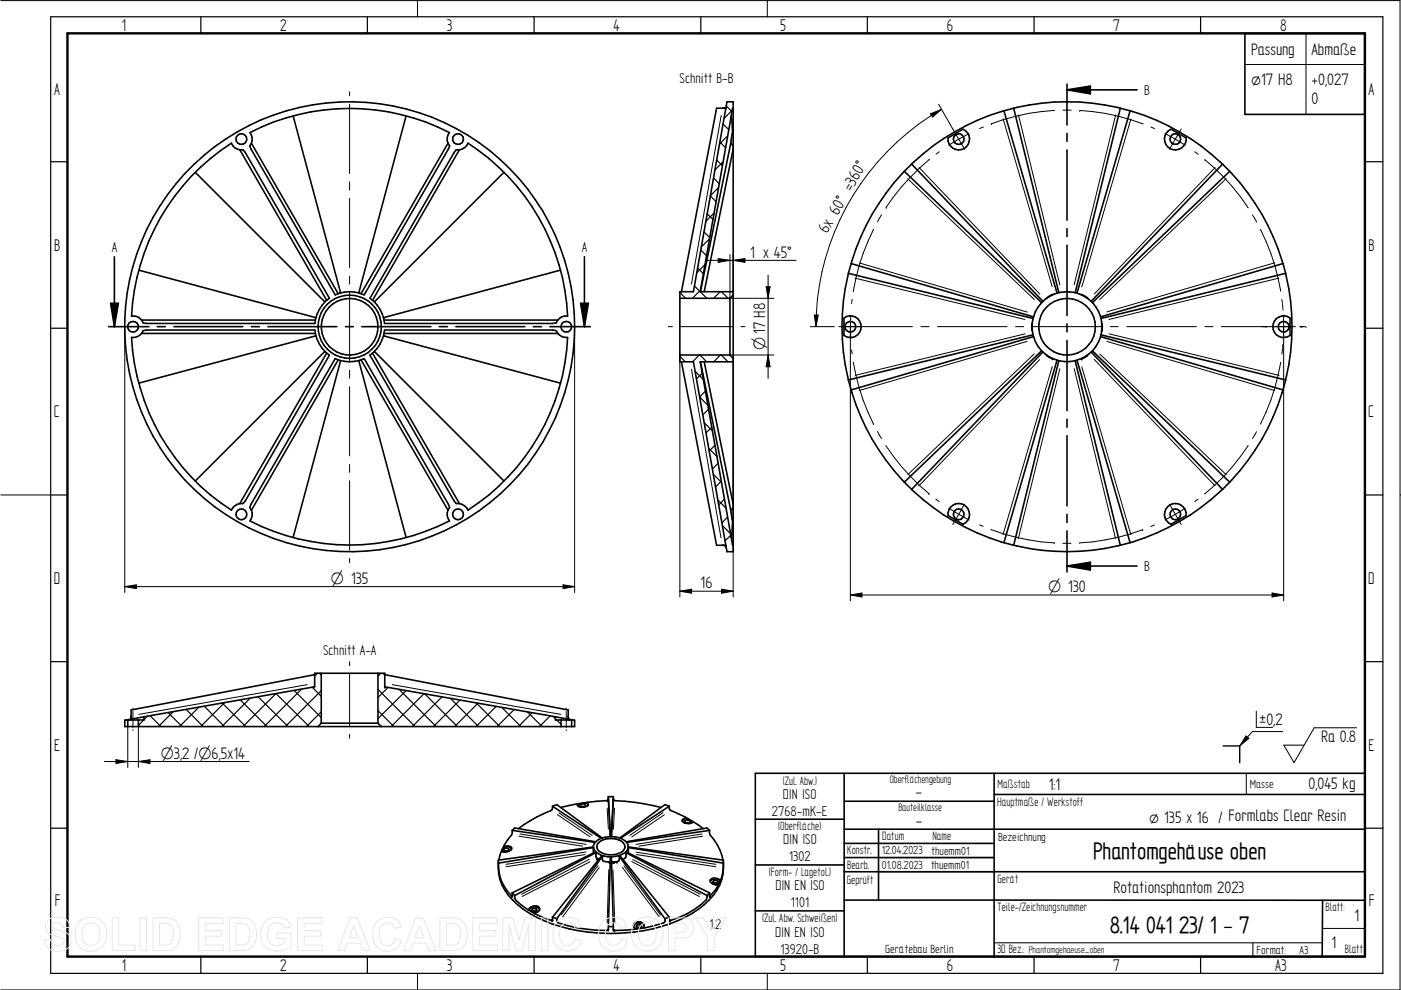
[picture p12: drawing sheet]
<svg xmlns="http://www.w3.org/2000/svg" width="297mm" height="210mm" viewBox="0 0 297 210" stroke-linecap="round" stroke-linejoin="round" font-family="sans-serif">
<g fill="none" stroke="#000" stroke-width=".21">
<path d="M.2 .1h296.6v209.8h-296.6M74.1 19.5v.8M88.5 0v3.6M162.7 0v3.6M263.9 13.7h25.4M276.9 7.1v17.2M74.1 22.1v14.7M74.1 38.6v1.7M152.9 24.5l-6.3 35.7M192.4 37.9l26.9 25.6M194.9 35.5l25.6 26.9M197.1 33.8a48.5 48.5 0 0 0-9.2 10.2"/>
<path d="M197.3 24.1l2.3-.9-1.9 1.6zM199 22.1l5.5 9.5M199.1 32.2l-.6 .5M199.6 23.2a53.2 53.2 0 0 0-26.6 46.1M205.4 28.3l-4.2 2.5M208.5 26.9l-.8 .4M210.2 26.2h.1M212.7 25.2l10.4 35.6M215.9 24.4l8.8 36M223.6 23.4a44 44 0 0 0-13.4 2.8M225.4 23.4h1.7M228.9 23.4h.1"/>
<path d="M228.9 23.4a47.4 47.4 0 0 1 13.5 2.8M236.6 24.3l-8.9 36.1M239.8 25.2l-10.4 35.6M244 26.9l.8 .4M247 28.3l4.3 2.5M250.4 27.3l-2.5 4.3M253.3 32.2l.7 .5M255.5 33.9h.1M255.5 33.9a44.7 44.7 0 0 1 9.1 10.2M257.6 35.5l-25.6 26.8M260 37.9l-26.8 25.6M74.1 42.1v14.6"/>
<path d="M74.1 58.5v1.7M149.8 55.2h19M152.3 54.8l2.5 .4-2.5 .4zM154.8 54v9.2h9.3M155.4 54v8.6M155.4 55.2l2.5-.4v.8zM162.9 58.3v21.9M181.3 59l36 8.7M182.2 55.8l35.6 10.4M185.2 48.6a46 46 0 0 0-4.3 13M186.9 45.6l-.8 1.4M187.9 44h.1"/>
<path d="M265.6 45.6l.8 1.5M267.3 48.6v.1a44.3 44.3 0 0 1 4.2 13M270.3 55.7l-35.6 10.4M271.1 59l-36 8.7M26.5 69.3v56.3M74.1 62v14.7M74.1 78.5v1.7M121.8 69.3v56.3M141.7 69.3h.9M144.1 75.3v51.3M144.4 69.3h10.9M146.6 78.3l6.3 35.7"/>
<path d="M154.8 75.3h9.3M155.4 76v50.6M157.1 69.3h.8M162.4 60.8h.9l-.4 2.4zM162.9 75.3l.4 2.5h-.9zM171.8 69.3h5.1M172.6 66.8h.9l-.5 2.5zM177.8 69.3h15.7M180.3 69.3l.1 2.5M180.3 69.3v58.1M180.4 66.8l-.1 2.5M180.5 74.2l.2 .8"/>
<path d="M180.7 63.5l-.2 .8M180.9 61.6h.1M180.9 76.8a45 45 0 0 0 4.3 13M195.2 69.3h1.8M198.8 69.3h14.7M215.3 69.3h1.7M217.3 70.8l-36 8.8M217.8 72.4l-35.6 10.4M218.8 69.3h14.8M219.3 75l-26.8 25.6M220.4 76.2l-25.6 26.8M223.1 77.7l-10.4 35.6"/>
<path d="M224.7 78.2l-8.8 36M227.7 78.1l8.8 36.1M229.4 77.8l10.4 35.6M232 76.2l25.6 26.8M233.2 75.1l26.8 25.6M234.7 72.4l35.6 10.4M235.2 70.8l36 8.8M235.4 69.3h1.7M238.9 69.3h14.8M255.5 69.3h1.7M258.9 69.3h15.8M268.4 69.3h.1"/>
<path d="M271.5 76.8a45.4 45.4 0 0 1-4.3 13.1M271.8 63.5l.1 .8M271.9 64.6h.1M271.9 74h.1M271.9 74.2l-.1 .9M271.9 64.7l.1 .7M272 73.1l-.1 .7M272 65.6h.1M272 73h.1M272.1 66.8l.1 2.5M272.2 69.3l-.1 2.5M272.2 69.3v58.1"/>
<path d="M275.5 69.3h1.2M275.9 69.3h.1M276.9 69.3h.1M74.1 82v14.6M74.1 98.5v1.7M185.2 89.8h.1M186.1 91.5l.8 1.5M187.8 94.5a44.7 44.7 0 0 0 9.2 10.2M264.6 94.5a44 44 0 0 1-9.2 10.2M266.4 91.5l-.8 1.5M.2 104.9h10.5M74.1 101.9v14.7"/>
<path d="M74.1 118.4v.9M197 104.7h.1M198.4 105.8l.7 .5M201.2 107.7l4.2 2.5M204.5 106.9l-2.5 4.3M207.7 111.3l.7 .3M210.1 112.3a44.5 44.5 0 0 0 13.4 2.8M223.5 115.1h.1M225.3 115.2h1.8M242.3 112.3h.1M242.3 112.3a47.9 47.9 0 0 1-13.4 2.8M244.8 111.3l-.8 .3"/>
<path d="M247.9 106.9l2.5 4.3M251.3 107.7l-4.3 2.5M254 105.8l-.7 .5M296.8 104.9h.2M26.5 124.4l2.4-.4v.8zM26.5 124.4h95.3M119.4 124l2.4 .4-2.4 .4zM144.1 125.3l2.5-.4v.9zM144.1 125.3h11.3M153 124.9l2.4 .4-2.4 .5zM180.3 126.2l2.4-.5v.9zM180.3 126.2h91.9"/>
<path d="M269.7 125.7l2.5 .5-2.5 .4zM27.1 154.1v8.6M28.2 150.2v.2M28.2 150.8v3.4M28.2 154.7v.2M29.3 154.1v8.6M65.1 145.2l-35.7 6.3M74.1 140.3v.8M74.1 143v10.9M74.1 155.7v.8M83.2 145.2l35.7 6.3M120.1 150.2v.2"/>
<path d="M120.1 150.8v3.5M120.1 154.7v.2M264.2 156l.6 .5-2 1.7zM266.4 150.8v3.4h3.4M271.9 155.1h-6.4l-2.7 3.1M287.6 154.3h-9l-4.2 7.4-2.2-3.7h4.3M22.1 161.5h30.7M24.6 161.1l2.5 .4-2.5 .4zM29.3 161.5l2.5-.4v.8zM110 177.3l13.5 2.1M110.2 176.8l14.1 2.2M118.2 172.7l6.9 4.7"/>
<path d="M118.5 172.3l7.1 4.8M128.7 171.3l.3 4.5M130.3 171.4l-.3 4.4M140.6 172.3l-7.1 4.8M140.8 172.8l-6.9 4.7M148.8 176.8l-14 2.2M149 177.3l-13.5 2.1M264.2 164v4.4M108.6 189.9h-.1M117 194.9v.1M124.1 181.2l-16.8 2.6M124.2 180.6l-16.9 2.7"/>
<path d="M124.9 182.2l-14.3 7.4M125.1 182.7l-14.4 7.4M126.8 183.5l-7.8 10.5M127 183.9l-7.7 10.5M129.1 184.4l-.4 11.2M130 184.4l.3 11.3M131.9 183.9l7.8 10.5M132.3 183.6l7.7 10.4M133.9 182.7l14.4 7.4M134.2 182.2l14.3 7.4M134.8 180.7l17 2.6M134.9 181.2l16.9 2.6"/>
<path d="M142 194.9l.1 .2M150.4 189.9h.2M210.8 199.9h69.5M265.6 199.9v2.9M280.4 196.8h9M88.5 206.4v3.5M162.7 206.4v3.5"/>
</g>
<g fill="none" stroke="#000" stroke-width=".25">
<path d="M10.7 3.6h282.5v202.8h-282.5zM42.6 3.6v3.5M77.9 3.6v3.5M113.2 3.6v3.5M148.6 3.6v3.5M183.9 3.6v3.5M219.2 3.6v3.5M254.5 3.6v3.5M10.7 34.3h3.6M151.3 37.7l1.2 1.2M151.9 33.9l1.3 1.2M152.4 39.8l-1.8 1.7 1.2 1.3"/>
<path d="M152.6 30.1l1.2 1.2M153.3 26.3l1.2 1.2M153.3 34.3l-1.7 1.7M154 22.4l1.2 1.3M154.3 28.8l-1.8 1.8M155.2 23.4l-1.7 1.7M289.4 34.3h3.8M147.9 56.8l1.2 1.2M148.6 53l1.2 1.2M149.3 49.2l1.2 1.2M149.5 56.1l-1.8 1.7M149.9 45.3l1.3 1.3"/>
<path d="M150.4 50.6l-1.7 1.8M151.4 45.2l-1.8 1.7M10.7 69.6h3.6M144.1 62l1.3 1.2M144.1 75.5l1.2 1.2M147.2 60.6l2.7 2.6M147.4 78.7l1.7 1.8M148.2 75.3l-1.3 1.4M148.4 75.3l1.4 1.4M148.5 61.6l-1.7 1.6M148.9 79.1l-1.2 1.2M152.7 61.8l-1.4 1.4"/>
<path d="M152.7 75.3l-1.4 1.4M152.9 75.3l1.4 1.4M152.9 61.8l1.5 1.4M289.4 69.6h3.8M149.3 89.6l1.7 1.8M149.6 82.9l-1.3 1.3 1.8 1.7M150.2 86.7l-1.2 1.3M150.3 95.1l1.7 1.7M150.9 90.6l-1.2 1.2M151.6 94.4l-1.2 1.2M152.3 98.2l-1.3 1.2M10.7 104.9h3.6"/>
<path d="M151.2 100.5l1.8 1.8M152.2 106l1.7 1.7M152.9 102l-1.2 1.3M153.2 111.4l1.7 1.8M153.6 105.8l-1.2 1.3M154.1 116.9l.1 .1M154.3 109.6l-1.3 1.3M154.9 113.5l-1.2 1.2M289.4 104.9h3.8M10.7 140.3h3.6M29.3 153.8l.3 .3M30.5 152.7l-1.2 1.1"/>
<path d="M31.2 151.8l-.7 .8M31.8 151.8l2.3 2.3M35.6 151.1l3 3M36.7 150.9l-3.1 3.2M39.5 150.4l3.6 3.7M42.2 149.9l-4.1 4.2M43.3 149.7l4.3 4.4M47.1 149.1l5 5M47.6 149l-5.1 5.1M50.9 148.4l5.7 5.7M51.5 154.1l7-7 7.1 7M53 148l-6 6.1"/>
<path d="M54.7 147.7l6.4 6.4M62.4 146.4l5.7 5.7M64 146.1l-8 8M66.2 145.7l1.9 2M67.3 142.7l-.6 .6M67.7 142.7l.4 .5M68.1 146.4l-7.6 7.7M68.1 150.9l-3.1 3.2M80.1 146.2l7.9 7.9M80.1 150.7l3.4 3.4M80.8 142.7l-.7 .7M81.2 142.7l.4 .4"/>
<path d="M82.3 145.8l-2.2 2.1M84.6 146.1l7.9 8M86.1 146.4l-6 6M89.9 147.1l-7 7M90 147.1l7 7M93.7 147.7l-6.3 6.4M95.5 148.1l6 6M97.5 148.4l-5.6 5.7M101 149l5 5.1M101.3 149.1l-4.9 5M105.2 149.8l-4.3 4.3M106.4 150l4 4.1"/>
<path d="M109 150.5l-3.6 3.6M111.8 151l3.1 3.1M112.8 151.1l-2.9 3M116.6 151.8l-2.2 2.3M117.3 151.9l.5 .5M118 152.7l1 .8M119 154l-.1 .1M289.4 140.3h3.8M10.7 175.6h3.6M289.4 175.6h3.8M186.3 181.8h24.5M186.3 184.8h24.5"/>
<path d="M42.6 202.8v3.6M77.9 202.8v3.6M113.2 202.8v3.6M148.6 202.8v3.6M183.9 202.8v3.6M219.2 202.8v3.6M254.5 202.8v3.6"/>
</g>
<path d="M14.3 7.1h275.1v195.7h-275.1z" fill="none" stroke="#000" stroke-width=".51"/>
<g fill="none" stroke="#000" stroke-width=".34">
<path d="M226.2 17.8v8.7M226.2 19h14.9M226.2 19l5-.8v1.7zM263.9 7.1h25.4v17.2h-25.4zM40.6 37.3a48.1 48.1 0 0 1 8.5-6.9 2.21 2.21 0 0 0 2.4 1.3l.5 .6 17.8 30.9a7.5 7.5 0 0 0-3 5.4h-35.8l-.7-.1a2.29 2.29 0 0 0-2.4-1.5 46.5 46.5 0 0 1 12.7-29.7zM41.4 36.5l27.5 27.5M50.8 31.7l18.5 32M53.3 30.4a2.23 2.23 0 0 0-.3-2.3 46.2 46.2 0 0 1 42.3 0 2.23 2.23 0 0 0-.3 2.3M53.3 30.4l-.3 .5 .2 .7 17.9 30.9a7.3 7.3 0 0 1 6.1 0l17.9-30.9 .2-.7-.3-.5M53.3 30.4l18.4 31.9M62.1 24.6l10.1 37.5M86.1 24.6l-10 37.5"/>
<path d="M95 30.4l-18.5 31.9M96.7 31.7a2.27 2.27 0 0 0 2.5-1.3 46.4 46.4 0 0 1 21.2 36.6 2.15 2.15 0 0 0-2.5 1.5l-.7 .1h-35.7a7.5 7.5 0 0 0-3.1-5.4zM97.4 31.7l-18.4 32M106.8 36.5l-27.4 27.5M153.8 22.9h-1.9l-7.4 38.9M154.1 21.6h1.3v95.4h-1.3l-7.1-40.3h-2.9v-14.9h2.9zM154.9 30.4l.5 .5M154.9 30.4l-6.4 31.4M155 24.6l.3 3.5M155.3 28.1l-.4 2.3M155.3 28.1h.1M155.4 31.6l-6.1 30.2"/>
<path d="M155.4 23h-.1l-6.8 38.8h6.9M191.8 36.3a47.4 47.4 0 0 0-11.9 21.7M201 29.3l3.2-1.9a2.3 2.3 0 0 1 1.3 2.8 2.3 2.3 0 0 1-2.7 1.6 2.3 2.3 0 0 1-1.8-2.5zM212.8 23.5l11.3 38.6M212.8 23.5a48.6 48.6 0 0 0-19.6 11.3M214.9 22.9l9.6 39.2M214.9 22.9l-2.1 .6M214.9 22.9a47.8 47.8 0 0 1 22.6 0M226.2 28.3v1.7M226.2 31.8v14.9M237.5 22.9l2.1 .6M237.5 22.9l-9.5 39.2"/>
<path d="M239.6 23.5l-11.3 38.6M239.6 23.5a48.6 48.6 0 0 1 19.6 11.3M247.7 27.7l.6-.3 3.2 1.9a2.3 2.3 0 0 1-3.1 2.3 2.3 2.3 0 0 1-.7-3.9zM259.2 34.8l1.5 1.5M259.2 34.8l-27.9 29.1M260.7 36.3l-29.1 27.9M260.7 36.3a48 48 0 0 1 11.3 19.6M24.3 54.4v14.9M29.4 57.3l37.6 10.1M118.8 57.3l-37.5 10.1M123.9 54.4v14.9M179.9 58l39.1 9.5"/>
<path d="M179.9 58a47.8 47.8 0 0 0 0 22.6M180.5 55.9l38.6 11.3M226.2 48.5v1.7M226.2 52v14.9M272 55.9l.6 2.1M272 55.9l-38.7 11.3M272.6 58l-39.2 9.5M272.6 58a47.8 47.8 0 0 1 0 22.6M23 69.3h8.6M23.4 64.3h1.7l-.8 5zM27.9 71.5a2.31 2.31 0 0 0 2.4-1.4l.7-.1h35.8a7.5 7.5 0 0 0 3 5.3l-17.8 31-.5 .5a2.41 2.41 0 0 0-2.4 1.4 46.2 46.2 0 0 1-21.2-36.7zM30 70.7h36.8"/>
<path d="M30 67.9h36.8M33.4 69.3h1.6M36.9 69.3h14.6M53.3 69.3h1.7M56.8 69.3h14.6M67 71.2l-37.6 10M68.9 74.5l-27.5 27.5M69.3 74.9l-18.5 31.9M71.1 76a7.3 7.3 0 0 0 6.1 0l17.9 30.9 .2 .7a2.22 2.22 0 0 0 0 2.8 46.2 46.2 0 0 1-42.3 0 2.24 2.24 0 0 0 0-2.8l.2-.7zM71.7 76.3l-18.4 31.9M72.2 76.5l-10.1 37.5M73.2 69.3h1.7"/>
<path d="M76.1 76.5l10 37.5M76.5 76.3l18.5 31.9M76.7 69.3h14.7M79 74.9l18.4 31.9M79.4 74.5l27.4 27.5M81.3 71.2l37.5 10M81.4 70.7h36.9M81.4 67.9h36.9M81.5 70h35.7l.7 .1a2.27 2.27 0 0 0 2.5 1.4 46.3 46.3 0 0 1-21.2 36.7 2.45 2.45 0 0 0-2.5-1.4l-.4-.5-17.9-31a7.5 7.5 0 0 0 3.1-5.3zM93.1 69.3h1.8M96.6 69.3h14.7M113.1 69.3h1.7"/>
<path d="M116.6 69.3h8.6M123.1 64.3h1.7l-.9 5zM144.1 63.2h10.7M144.1 75.3h10.7M144.5 76.7l7.4 38.9 1.9 .1M148.5 76.7l6.4 31.5M149.3 76.7l6.1 30.2M154.8 75.3l.6 .7M154.8 63.2v12.1M155.4 62.6l-.6 .6M155.4 76.7h-6.9l6.8 38.9h.1M178.9 67.4a2.29 2.29 0 0 1 3.1 .3 2.29 2.29 0 0 1 0 3.1 2.29 2.29 0 0 1-3.1 .3z"/>
<path d="M218.9 68.6l-.2 .7 .2 .7M219 71l-39.1 9.6M219.1 71.4l-38.6 11.3-.6-2.1M220.8 74.4l-29.1 27.8 1.6 1.6 27.8-29.2M221.1 63.9l-27.8-29.1-1.6 1.5 29.1 27.9M221.9 75.3l1.2 .8M223.1 62.5l-1.2 .7M224.1 76.4l-11.3 38.7M224.5 76.5l-9.6 39.1M226.2 68.7v1.7M226.2 72.2v14.9M228 76.5l9.5 39.1"/>
<path d="M228.3 76.4l11.3 38.7M229.3 62.5l.7 .3 .5 .4M230.5 75.3l-1.1 .8M231.3 74.6l27.9 29.2M231.6 74.4l29.1 27.8M233.3 71.4l38.7 11.3 .6-2.1M233.4 71l39.2 9.6M233.7 68.6v1.4M270.6 67.6a2.32 2.32 0 0 1 2.9-.2v3.7a2.3 2.3 0 0 1-3.1-.4 2.3 2.3 0 0 1 .2-3.1zM180.5 82.6a46.6 46.6 0 0 0 11.3 19.6M226.2 88.9v1.7M226.2 92.4v14.9"/>
<path d="M272 82.6a47.8 47.8 0 0 1-11.3 19.6M153.8 115.7h.1M154.9 108.2l.4 2.2M155.3 110.4h.1M155.3 110.4l-.3 3.6M155.4 107.6l-.5 .6M193.2 103.8a48.6 48.6 0 0 0 19.6 11.3M201.5 107.5a2.3 2.3 0 0 1 3.6 .2 2.3 2.3 0 0 1-.9 3.5l-3.2-1.9v-.6zM212.8 115.1l2.1 .5M214.9 115.6a47.8 47.8 0 0 0 22.6 0M226.2 109.1v1.7M226.2 112.6v8.7"/>
<path d="M239.6 115.1l-2.1 .5M247.6 107.4a2.3 2.3 0 0 1 2.6-.4 2.3 2.3 0 0 1 1.3 2.3l-3.2 1.9a2.28 2.28 0 0 1-.7-3.8zM259.2 103.8a48.6 48.6 0 0 1-19.6 11.3M260.7 102.2l-1.5 1.6M226.2 120l5-.8v1.7zM226.2 120h14.9M26.8 152.7h-.3v1.4h95.3v-1.4h-.4M27.1 152.7v1.4M29.3 152.7v1.4M30.5 152l-3.7 .7M30.5 152v.7h-3.7M66.7 143l-38.9 7.5-.1 1.9"/>
<path d="M68.1 153.3l-.7 .8M68.1 153.3h12M68.1 142.7v10.6M80.1 153.3l.8 .8M80.1 142.7v10.6M81.6 143l38.9 7.5 .1 1.9M81.6 145.6v-2.9h-14.9v2.9l-36.2 6.4M81.6 145.6l36.2 6.4M117.8 152l3.6 .7M117.8 152v.7h3.6M119 152.7v1.4M121.2 152.7v1.4"/>
<path d="M106.9 179.5l.5-.1a.76 .76 0 0 1 1.1 .6 1.88 1.88 0 0 1-2.1 .6zM106.9 179.5h.4a1.18 1.18 0 0 1 1.2 .5M108.6 176.1l.5-.5 17.2 2.9M108.6 176.1l17.6 2.5M108.6 176.1v.5l-.1 .4a11.2 11.2 0 0 0-2.8 5.4M117.1 170.9l1-.3 9.6 7.1M117.1 170.9l10.4 6.9M117.1 170.9v.5l-.2 .4a27.9 27.9 0 0 0-7 3.9M122.5 170.5l1.8-.3 .4 .4a1.55 1.55 0 0 1-2.1 .3l-.2-.2zM123 170.6a.74 .74 0 0 1 1.2 .2 .63 .63 0 0 1-.7 .3 .63 .63 0 0 1-.5-.5zM123.3 171h.5M124.6 170.4l.1 .3"/>
<path d="M125.8 179.6l-20.1 2.8a10.3 10.3 0 0 0 4.1 9.5 29.2 29.2 0 0 0 16.7 5.9 35.3 35.3 0 0 0 20.2-4.1 12.4 12.4 0 0 0 6.6-8.4l.1-2.9-20.2-2.8M125.8 179.7l-20.1 3.3M126.9 178.7a4.2 4.2 0 0 1 5.3 0 1.36 1.36 0 0 1-1 2.2 3.8 3.8 0 0 1-4.6-1v-.8zM128.8 169.7l-.2 .1a47.2 47.2 0 0 0-9.7 1.4M129 168.9h1M129 168.9l.4 8.5-.4-8M129 168.9v.6M130 168.9l-.4 8.5 .4-8M130 168.9v.6M130.1 169.6l.3 .2a47.2 47.2 0 0 1 9.8 1.4M132.9 178.6a5.1 5.1 0 0 0-6.9 .2l-.2 .5v1.5M132.9 178.6l.3 .9"/>
<path d="M133.2 179.7l20.2 3.3M133.2 179.5v1.3M133.2 179.5a2.77 2.77 0 0 1-2.7 2.1 4 4 0 0 1-4.7-1.9M141.9 170.9l-.9-.3-9.6 7.1M141.9 170.9l-10.3 6.8M141.9 170.9v.5l.3 .4a26.8 26.8 0 0 1 6.9 3.9M145.2 173.6l.4-.1 1.3 .8a1.65 1.65 0 0 1-2.3-.2M145.2 173.6l-.4 .1-.2 .4M145.2 173.6l-.6 .5M145.2 174.1a.74 .74 0 0 1 1.1 .1 .63 .63 0 0 1-.6 .3 .63 .63 0 0 1-.5-.4zM145.5 174.5h.5M150.4 176.1l-.5-.5-17.1 2.9"/>
<path d="M150.4 176.1l-17.5 2.5M150.4 176.1v.5l.2 .4a11.2 11.2 0 0 1 2.7 5.4M160.1 164h129.3v38.8h-129.3zM160.1 173.7h18.9M179 175.8h31.8M179 164v38.8M179 169.9h31.8M179 178.8h31.8M186.3 175.8v15M210.8 168.4h78.6M210.8 164v38.8M210.9 175.8h78.5"/>
<path d="M105.7 183.5a8.9 8.9 0 0 0 2.8 6.4M106.8 180a.66 .66 0 0 1 1.1 .1 .59 .59 0 0 1-.6 .4 .59 .59 0 0 1-.5-.5zM107.1 180.4h.5M108.5 190h.1M108.6 189.3l.5 .6M108.6 189.3v.5M109.1 189.9l.2 .9a17.8 17.8 0 0 0 7.8 4.4M112.1 192.8a1.44 1.44 0 0 1 2.3 0M112.3 192.5a1.55 1.55 0 0 1 2-.1 .85 .85 0 0 1-.9 1.2l-1.3-.8zM112.7 192.8a.7 .7 0 0 1 1.1 .2 .6 .6 0 0 1-.6 .3 .6 .6 0 0 1-.5-.5zM113 193.2h.5M117.1 194.5l1 .3"/>
<path d="M117.1 194.5v.5M118.1 194.8v.7a27.3 27.3 0 0 0 10.8 1.7M126.4 180.8l-.1-.2-17.7 8.7M126.4 180.8l-17.3 9.1M126.4 180.8v.3a.94 .94 0 0 0 .6 1.1l-.4-.1 .3 .1M127.8 181.5l-.2-.1-10.5 13.1M127.8 181.5l-9.7 13.3M127.8 181.5a.86 .86 0 0 0 .2 1.1l1.2 .2M129 196.5h1M129 196.5l.4-14.7h.2l.4 14.7M129 196.5v.5M129 197.1h-.1"/>
<path d="M129.3 182.8h-.1M130 196.5v.5M130 197.1h.1M130.2 197.2h.1M131.3 181.5l9.7 13.3M131.3 181.5l.1-.1 10.5 13.1M131.3 181.5a.82 .82 0 0 1-.5 1.2l-1.1 .1M132.7 180.8l17.2 9.1M132.7 180.8l.1-.2 17.6 8.7M132.7 180.8v.3a.92 .92 0 0 1-.6 1.1M134.3 196.3a1.37 1.37 0 0 1 2.3 0M134.6 195.7a1.28 1.28 0 0 1 2 .6l-.1 .3-1.8 .3a.7 .7 0 0 1-.1-1.2z"/>
<path d="M134.9 196.3a.7 .7 0 0 1 1.1 .1 .6 .6 0 0 1-.6 .3 .6 .6 0 0 1-.5-.4zM135.2 196.6h.5M141 194.8l-.1 .7a27.2 27.2 0 0 1-10.6 1.8M141.9 194.5v.5M141.9 194.5l-.9 .3M149.9 189.9l-.2 .9a18.8 18.8 0 0 1-7.6 4.4M150.4 189.3l-.5 .6M150.4 189.3v.5M151.2 186.9a.66 .66 0 0 1 1.1 .1 .59 .59 0 0 1-.6 .3 .59 .59 0 0 1-.5-.4zM151.4 187.3h.6M152.6 186.6a1.53 1.53 0 0 0-2 0v.2M152.6 186.6l-.5 1a1.53 1.53 0 0 1-1.5-.8"/>
<path d="M152.6 186.6l-.3-.2a1.58 1.58 0 0 0-1.7 .5M153.4 184a9 9 0 0 1-2.8 5.9M160.1 183.4h18.9M160.1 193.1h18.9M179 190.8l110.4 .1M179 184.8h110.4M179 181.8h31.8M280.4 190.9l-.1 11.9"/>
<circle cx="51.2" cy="29.5" r="1.13"/>
<circle cx="97.1" cy="29.5" r="1.13"/>
<circle cx="203.3" cy="29.5" r="1.12"/>
<circle cx="249.2" cy="29.5" r="1.12"/>
<circle cx="28.2" cy="69.3" r="1.14"/>
<circle cx="74.1" cy="69.3" r="6"/>
<circle cx="74.1" cy="69.3" r="6.7"/>
<circle cx="74.1" cy="69.3" r="47.7"/>
<circle cx="120.1" cy="69.3" r="1.14"/>
<circle cx="180.3" cy="69.3" r="1.14"/>
<circle cx="226.2" cy="69.3" r="7.4"/>
<circle cx="226.2" cy="69.3" r="6"/>
<circle cx="272.2" cy="69.3" r="1.14"/>
<circle cx="51.2" cy="109.1" r="1.14"/>
<circle cx="97.1" cy="109.1" r="1.14"/>
<circle cx="203.3" cy="109.1" r="1.13"/>
<circle cx="249.2" cy="109.1" r="1.13"/>
</g>
<path d="M259.3 158.2h3.5v3.5" fill="none" stroke="#000" stroke-width=".3"/>
<g fill="#000">
<path d="M226.2 19l5-.8v1.7zM197.3 24.1l2.3-.9-1.9 1.6zM152.3 54.8l2.5 .4-2.5 .4zM155.4 55.2l2.5-.4v.8zM23.4 64.3h1.7l-.8 5zM123.1 64.3h1.7l-.9 5zM162.4 60.8h.9l-.4 2.4zM162.9 75.3l.4 2.5h-.9zM172.6 66.8h.9l-.5 2.5zM226.2 120l5-.8v1.7zM26.5 124.4l2.4-.4v.8zM119.4 124l2.4 .4-2.4 .4z"/>
<path d="M144.1 125.3l2.5-.4v.9zM153 124.9l2.4 .4-2.4 .5zM180.3 126.2l2.4-.5v.9zM269.7 125.7l2.5 .5-2.5 .4zM264.2 156l.6 .5-2 1.7zM24.6 161.1l2.5 .4-2.5 .4zM29.3 161.5l2.5-.4v.8z"/>
</g>
<g fill="#000">
<circle cx="153.8" cy="22.9" r=".17"/>
<circle cx="153.9" cy="22.8" r=".17"/>
<circle cx="223.1" cy="76" r=".17"/>
<circle cx="229.4" cy="76.1" r=".17"/>
<circle cx="233.6" cy="68.6" r=".17"/>
<circle cx="233.7" cy="70" r=".17"/>
<circle cx="153.8" cy="115.7" r=".17"/>
<circle cx="153.9" cy="115.7" r=".17"/>
<circle cx="27.6" cy="152.5" r=".17"/>
<circle cx="27.7" cy="152.5" r=".17"/>
<circle cx="27.7" cy="152.4" r=".17"/>
<circle cx="66.6" cy="145.6" r=".17"/>
<circle cx="81.6" cy="145.6" r=".17"/>
<circle cx="120.6" cy="152.4" r=".17"/>
<circle cx="120.6" cy="152.5" r=".17"/>
<circle cx="128.8" cy="169.7" r=".17"/>
<circle cx="128.9" cy="169.7" r=".17"/>
<circle cx="128.9" cy="169.6" r=".17"/>
<circle cx="129" cy="169.5" r=".17"/>
<circle cx="130" cy="169.5" r=".17"/>
<circle cx="130.1" cy="169.6" r=".17"/>
<circle cx="108.5" cy="190" r=".17"/>
<circle cx="108.6" cy="189.9" r=".17"/>
<circle cx="108.6" cy="189.8" r=".17"/>
<circle cx="117.1" cy="195.1" r=".17"/>
<circle cx="117.1" cy="195" r=".17"/>
<circle cx="126.6" cy="182.1" r=".17"/>
<circle cx="128.9" cy="197.1" r=".17"/>
<circle cx="129" cy="197" r=".17"/>
<circle cx="129.2" cy="182.8" r=".17"/>
<circle cx="129.3" cy="182.8" r=".17"/>
<circle cx="129.4" cy="182.7" r=".17"/>
<circle cx="129.7" cy="182.7" r=".17"/>
<circle cx="129.8" cy="182.8" r=".17"/>
<circle cx="130" cy="197.1" r=".17"/>
<circle cx="130" cy="197" r=".17"/>
<circle cx="130.1" cy="182.8" r=".17"/>
<circle cx="130.1" cy="197.2" r=".17"/>
<circle cx="130.2" cy="197.2" r=".17"/>
<circle cx="130.3" cy="197.3" r=".17"/>
<circle cx="130.8" cy="182.7" r=".17"/>
<circle cx="141.9" cy="195" r=".17"/>
<circle cx="141.9" cy="195.1" r=".17"/>
<circle cx="142" cy="195.2" r=".17"/>
<circle cx="142.1" cy="195.2" r=".17"/>
<circle cx="150.4" cy="189.9" r=".17"/>
<circle cx="150.5" cy="190" r=".17"/>
<circle cx="150.6" cy="190" r=".17"/>
<circle cx="150.6" cy="189.9" r=".17"/>
</g>
<g fill="none" stroke="#e6e6e6" stroke-width=".21">
<path d="M10.3 195a3.5 3.5 0 0 1 4.1 .3l.3 .6 .2 .7-1.4 .1a1.41 1.41 0 0 0-2.4-.7l-.1 .5 .2 .3 .8 .3a4.3 4.3 0 0 1 2.8 1.3 2.25 2.25 0 0 1-.2 2.5 2.25 2.25 0 0 1-2.3 .8 2.56 2.56 0 0 1-2.9-2.4l1.3-.1a1.49 1.49 0 0 0 1.4 1.3 1.49 1.49 0 0 0 1.5-1 1.23 1.23 0 0 0-1.4-.9 2.54 2.54 0 0 1-2.6-2.2l.2-.7zM16.9 195.4a3.5 3.5 0 0 1 4-.5 3.5 3.5 0 0 1 1.7 3.7 3.4 3.4 0 0 1-3.8 3 3.4 3.4 0 0 1-2.8-3.9 3.2 3.2 0 0 1 .9-2.3zM17.9 196.3a1.94 1.94 0 0 1 2.3-.4 1.94 1.94 0 0 1 1 2.1 1.95 1.95 0 0 1-.9 2.2 1.95 1.95 0 0 1-2.4-.3 3.4 3.4 0 0 1 0-3.6zM23.8 194.6h1.4v5.8h3.5v1.1h-4.9zM29.7 194.6h1.4v6.9h-1.4zM32.4 194.6h2.6a2.84 2.84 0 0 1 3.2 3.1 3.1 3.1 0 0 1-2.5 3.8h-3.3zM33.8 195.8a2.79 2.79 0 0 1 2.6 .6 3.5 3.5 0 0 1-.3 3.7l-.6 .2-1.7 .1zM42.1 194.6h5.2v1.2h-3.8v1.5h3.5v1.2h-3.5v1.9h3.9v1.1h-5.3zM48.6 194.6h2.5a2.84 2.84 0 0 1 3.3 3.1 3.1 3.1 0 0 1-2.5 3.8h-3.3zM50 195.8a2.79 2.79 0 0 1 2.6 .6 3.5 3.5 0 0 1-.3 3.7l-.7 .2-1.6 .1zM56.2 195.5a3.7 3.7 0 0 1 5.1 0l.4 1-1.4 .3a1.89 1.89 0 0 0-2.4-1 1.89 1.89 0 0 0-1.2 2.2 2.12 2.12 0 0 0 1.1 2.3 2.12 2.12 0 0 0 2.6-.4v-.9h-1.6v-1.2h3v2.8a4 4 0 0 1-6.1-.7 4.3 4.3 0 0 1 .5-4.4zM63.1 194.6h5.2v1.2h-3.8v1.5h3.5v1.2h-3.5v1.9h3.9v1.1h-5.3z"/>
<path d="M74.2 194.6h1.5l2.8 6.9h-1.5l-.6-1.5h-2.8l-.5 1.5h-1.5zM75 196.2l.9 2.6h-1.9zM79.9 195.4a3.1 3.1 0 0 1 5.1 1.1l-1.3 .3a1.66 1.66 0 0 0-2-1.1 1.66 1.66 0 0 0-1.3 1.9 2.36 2.36 0 0 0 1.4 2.9 1.63 1.63 0 0 0 1.9-1.5l1.4 .4a3.1 3.1 0 0 1-3.7 2.2 3.1 3.1 0 0 1-2.4-3.5l.2-1.5zM88.1 194.6h1.6l2.8 6.9h-1.6l-.6-1.5h-2.7l-.6 1.5h-1.4zM88.9 196.2l1 2.6h-1.9zM93.3 194.6h2.5a2.84 2.84 0 0 1 3.2 3.1 3.1 3.1 0 0 1-2.4 3.8h-3.3zM94.7 195.8a2.79 2.79 0 0 1 2.5 .6 3.5 3.5 0 0 1-.3 3.7l-.6 .2-1.6 .1zM100.2 194.6h5.2v1.2h-3.8v1.5h3.6v1.2h-3.6v1.9h3.9v1.1h-5.3zM106.6 194.6h2.1l1.3 4.7 1.3-4.7h2.2v6.9h-1.4v-5.5l-1.4 5.5h-1.3l-1.5-5.5v5.5h-1.3zM114.8 194.6h1.4v6.9h-1.4zM118.1 195.4a3.1 3.1 0 0 1 5.2 1.1l-1.4 .3a1.66 1.66 0 0 0-1.9-1.1 1.66 1.66 0 0 0-1.3 1.9 2.36 2.36 0 0 0 1.3 2.9 1.63 1.63 0 0 0 2-1.5l1.3 .4a3.1 3.1 0 0 1-3.6 2.2 3.1 3.1 0 0 1-2.5-3.5l.2-1.5zM127.8 195.4a3.1 3.1 0 0 1 5.2 1.1l-1.4 .3a1.66 1.66 0 0 0-1.9-1.1 1.66 1.66 0 0 0-1.3 1.9 2.36 2.36 0 0 0 1.3 2.9 1.63 1.63 0 0 0 2-1.5l1.3 .4a3.1 3.1 0 0 1-3.6 2.2 3.1 3.1 0 0 1-2.5-3.5l.2-1.5z"/>
<path d="M134.8 195.4a3.5 3.5 0 0 1 4.1-.5 3.5 3.5 0 0 1 1.7 3.7 3.4 3.4 0 0 1-3.8 3 3.4 3.4 0 0 1-2.9-3.9 3.2 3.2 0 0 1 .9-2.3zM135.8 196.3a1.94 1.94 0 0 1 2.4-.4 1.94 1.94 0 0 1 .9 2.1 1.95 1.95 0 0 1-.9 2.2 1.95 1.95 0 0 1-2.4-.3 3.4 3.4 0 0 1 0-3.6zM141.7 194.6h2.3a2.58 2.58 0 0 1 2.8 1 2.23 2.23 0 0 1-.1 2.4 2.23 2.23 0 0 1-2.2 .9h-1.4v2.6h-1.4zM143.1 195.8a2.83 2.83 0 0 1 2.3 .3 1.02 1.02 0 0 1 0 1.2 1.02 1.02 0 0 1-1.1 .4h-1.2zM147.4 194.6h1.7l1.6 2.8 1.6-2.8h1.7l-2.6 4v2.9h-1.4v-2.9z"/>
</g>
<g font-size="5.6">
<text x="231.8" y="182.2">Phantomgehäuse oben</text>
<text x="235.3" y="197.9">8.14 041 23/ 1 - 7</text>
</g>
<g font-size="4.1">
<text x="25.8" y="6.5">1</text>
<text x="59.4" y="6.5">2</text>
<text x="94.7" y="6.5">3</text>
<text x="130" y="6.5">4</text>
<text x="165.4" y="6.5">5</text>
<text x="200.7" y="6.5">6</text>
<text x="236" y="6.5">7</text>
<text x="271.4" y="6.5">8</text>
<text x="11.5" y="20.1">A</text>
<text x="290.1" y="20.1">A</text>
<text x="11.5" y="53.2">B</text>
<text x="290.1" y="53.2">B</text>
<text x="11.4" y="88.5">C</text>
<text x="290.1" y="88.5">C</text>
<text x="11.4" y="123.8">D</text>
<text x="290.1" y="123.8">D</text>
<text x="11.5" y="159.2">E</text>
<text x="290.1" y="159.2">E</text>
<text x="11.6" y="192.2">F</text>
<text x="290.2" y="192.2">F</text>
<text x="25.8" y="205.8">1</text>
<text x="59.4" y="205.8">2</text>
<text x="94.7" y="205.8">3</text>
<text x="130" y="205.8">4</text>
<text x="165.4" y="205.8">5</text>
<text x="200.7" y="205.8">6</text>
<text x="236" y="205.8">7</text>
<text x="270.4" y="205.8">A3</text>
</g>
<g font-size="4">
<text x="265.3" y="11.6">Passung</text>
<text x="278.1" y="11.6">Abmaße</text>
<text x="265.3" y="18.1">ø17 H8</text>
<text x="278.1" y="18.1">+0,027</text>
<text x="278.1" y="22.1">0</text>
<text x="175.4" y="49.7" transform="rotate(-60 175.4 49.7)">6x 60° =360°</text>
<text x="159" y="54.6">1 x 45°</text>
<text x="148.5" y="124.8">16</text>
<text x="267" y="153.6">±0,2</text>
<text x="280.1" y="157.4">Ra 0.8</text>
<text x="222.4" y="167.4">1:1</text>
<text x="277.4" y="167.4">0,045 kg</text>
<text x="194.1" y="169.1">-</text>
<text x="194.2" y="175.1">-</text>
<text x="243.7" y="174.4">ø 135 x 16 / Formlabs Clear Resin</text>
<text x="236.1" y="189.4">Rotationsphantom 2023</text>
<text x="287.2" y="195.3">1</text>
<text x="282.3" y="201.1">1</text>
</g>
<g font-size="3.8">
<text x="162.3" y="74.3" transform="rotate(-90 162.3 74.3)">O 17 H8</text>
<text x="70.1" y="123.8">O 135</text>
<text x="222.2" y="125.5">O 130</text>
<text x="34.1" y="160.9">O3,2 /O6,5x14</text>
</g>
<g font-size="3.4">
<text x="144.1" y="17.7">Schnitt B-B</text>
<text x="242.6" y="20.1">B</text>
<text x="23.7" y="53.4">A</text>
<text x="123.4" y="53.4">A</text>
<text x="242.6" y="121.1">B</text>
<text x="68.5" y="138.9">Schnitt A-A</text>
<text x="163.7" y="172.9">2768-mK-E</text>
<text x="166" y="169.5">DIN ISO</text>
<text x="166.1" y="179">DIN ISO</text>
<text x="167.3" y="182.5">1302</text>
<text x="164.4" y="188.8">DIN EN ISO</text>
<text x="150.4" y="196.9">1:2</text>
<text x="167.7" y="192.2">1101</text>
<text x="164.4" y="198.7">DIN EN ISO</text>
<text x="165.5" y="202.2">13920-B</text>
</g>
<g font-size="2.9">
<text x="165.9" y="166.4">(Zul. Abw.)</text>
<text x="211.5" y="167">Maßstab</text>
<text x="211.4" y="170.9">Hauptmaße / Werkstoff</text>
<text x="165" y="176">(Oberfläche)</text>
<text x="187.1" y="178.1">Datum</text>
<text x="197.7" y="178.2">Name</text>
<text x="163" y="185.7">(Form- / Lagetol.)</text>
<text x="179.6" y="181.1">Konstr.</text>
<text x="179.6" y="184.2">Bearb.</text>
<text x="179.5" y="187.4">Geprüft</text>
<text x="211.5" y="187.1">Gerät</text>
<text x="161.6" y="195.5">(Zul. Abw. Schweißen)</text>
<text x="211.5" y="193.2">Teile-/Zeichnungsnummer</text>
<text x="281" y="193.2">Blatt:</text>
<text x="211.5" y="202.1">3D Bez.:</text>
<text x="285.2" y="202">Blatt</text>
</g>
<g font-size="2.8">
<text x="265" y="167">Masse</text>
<text x="211.6" y="178.3">Bezeichnung</text>
<text x="187" y="181.1">12.04.2023 thuemm01</text>
<text x="187" y="184.2">01.08.2023 thuemm01</text>
<text x="187.7" y="202.1">Gerätebau Berlin</text>
<text x="266.4" y="202.2">Format:</text>
<text x="275.5" y="202.2">A3</text>
</g>
<g font-size="2.6">
<text x="188.7" y="166.1">Oberflächengebung</text>
<text x="190.5" y="172">Bauteilklasse</text>
</g>
<text font-size="2.3" x="218.1" y="202">Phantomgehaeuse_oben</text>
</svg>
